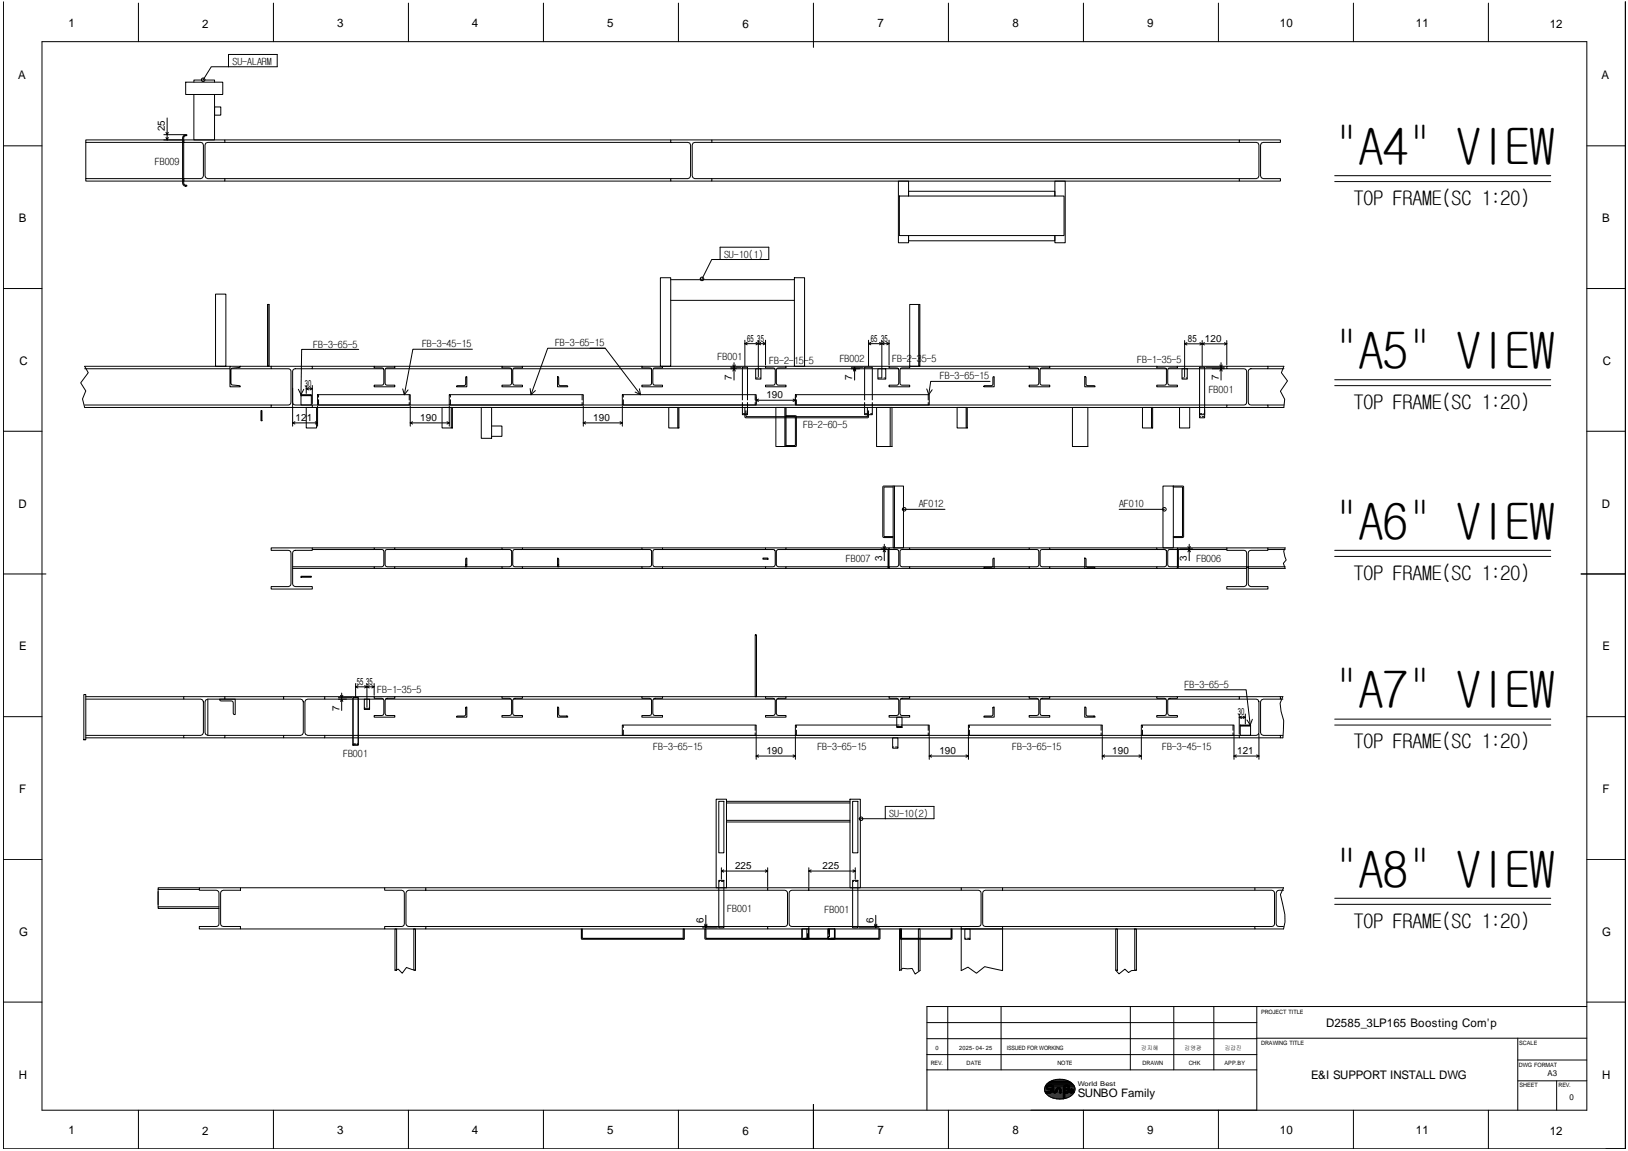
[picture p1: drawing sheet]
<svg xmlns="http://www.w3.org/2000/svg" width="420mm" height="297mm" viewBox="0 0 420 297" stroke-linecap="round" stroke-linejoin="round" font-family="sans-serif">
<g fill="none" stroke="#000" stroke-width=".26">
<path d="M.9 .5v296h418.6v-296M10.8 10.8h398.7v275.7h-398.7zM35.7 .8v10M59 17.2h-4.5l-2 3.4M59 14.1h12.5v3.1h-12.5zM70.6 .8v10M105.4 .8v10M140.2 .8v10M175.1 .8v10M209.9 .8v11.4M244.8 .8v10M279.6 .8v10"/>
<path d="M314.5 .8v10M349.3 .8v10M384.1 .8v10M.9 37.6h9.9M22.1 36.7v9.4h25.3M42.3 36.1h4.8M42.3 34.8h5.6M42.8 35.5l.3 .6M42.8 34.2l.3 .6 .3-.6M43.1 30.4v5.7M43.4 35.5l-.3 .6M47.2 35.2l.3-.3 .7-.1v.2l-.7 .2-.1 .4v11.6l.1 .4 .7 .2v.2a.86 .86 0 0 1-1.1-.8z"/>
<path d="M47.4 36.1h-25.3v.6h25.3M47.4 36.1h10.6v.6h-4.4l-.5 .2-.2 .5v8l.2 .5 .5 .2h4.4v.6h-10.6v-.6h4.4l.5-.2 .2-.5v-8l-.2-.5-.5-.2h-4.4zM47.9 21.2h9.6v3.2h-9.6zM50 24.4v11.7h5.4v-11.7M50 21.2v-.5h5.4v.5M55.4 27.6h1.6v2.1h-1.6zM58 36.1h115.1M58 36.7h115.1M173.1 36.1h10.6v.6h-4.4l-.4 .2-.3 .5v8l.3 .5 .4 .2h4.4v.6h-10.6v-.6h4.4l.5-.2 .2-.5v-8l-.2-.5-.5-.2h-4.4zM183.7 36.1h136.1M183.7 36.7h136.1M319.8 36.1h10.7v.6h-4.4l-.6 .2-.2 .5v8l.2 .5 .6 .2h4.4v.6h-10.7v-.6h4.4l.5-.2 .2-.5v-8l-.2-.5-.5-.2h-4.4z"/>
<path d="M409.5 37.6h10M22.1 46.1v.6h25.3M58 46.1h115.1M58 46.7h115.1M183.7 46.1h136.1M183.7 46.7h136.1M231.9 46.7h2.6v3.9v-1.2h37.7v1.2v-3.9h2.7v16h-2.7v-1.9v1.3h-37.7v-1.3v1.9h-2.6zM232.1 50.6h42.5v10.2h-42.5zM344.5 45.3h55.7M344.5 46.9h55.7M.9 74.5h9.9M55.6 75.9h2.7v18.6h-2.7z"/>
<path d="M69.1 78.6v15.9M69.1 78.6h.4v15.9h-.4zM170.4 71.7h2.7v22.8h-2.7zM173.1 72.2h31.9M173.1 77.5h31.9M185.8 67h-2.1l-2.5 5M185.8 63.8h12.6v3.2h-12.6zM205 71.7h2.6v22.8h-2.6zM237.1 78.6h-2.3v15.9h2.3M237.1 78.6h.3v15.9h-.3zM409.5 74.5h10M21.8 95.2h37.6"/>
<path d="M59.4 94.5h2.6l-.2 .3-2 .2-.2 .4 .1 3.7 .3 .3 1.8 .1 .2 .3h-2.6zM59.4 94.5h-37.6l1 1.7-2 2.6 1.3 2.1-.8 2.1 .5 2.2h48.2M59.7 95.2h10.3M62 94.5h8M70 94.5h10.6v.7h-4.4l-.6 .3-.1 .3 .1 8.4 .6 .3h4.4v.7h-10.6v-.7h4.4l.6-.3 .1-.4-.1-8.3-.6-.3h-4.4zM79 99.5v2M80.6 99.5v4.7M80.6 95.2h18.3M80.6 94.5h16M92.6 90.2h-14.7l-.2 11.7M96.6 94.5h5.3v.5h-2.2l-.3 .5v3.6l.5 .3h2v.4h-5.3v-.4h2.2l.3-.5-.1-3.7-.4-.2h-2zM99.5 95.2h32.4"/>
<path d="M101.9 94.5h27.6M117.9 99.6l2.2-.2 .1-2 .3-.2v2.6h-2.7zM121.9 90.1h-15.3l-2.2 11.8M129.5 94.5h5.3v.5h-2.2l-.3 .5 .1 3.6 .5 .3h1.9v.4h-5.3v-.4h2.2l.3-.5v-3.7l-.5-.2h-2zM132.5 95.2h35.5M134.8 94.5h30.8M143.9 97.2l.3 .2 .1 2 2 .1 .2 .3h-2.6zM152.2 89.9h4l9.1 12M156.2 89.9h-14.8l-4.4 12M165.6 94.5h5.4v.5h-2.3l-.2 .5 .1 3.6 .4 .3h2v.4h-5.4v-.4h2.3l.2-.5v-3.7l-.5-.2h-2zM168.6 95.2h31.3M171 94.5h26.6"/>
<path d="M188.6 94.8h2.7M189.1 94.2l.3 .6 .4-.6M189.1 95.8l.3-.6 .4 .6M189.4 93.6v4.5M192.2 88.7h5.4M192.2 87.8v6.6M192.2 88.7l.6 .3M192.8 88.3l-.6 .4M195 95.2h1.4v2.6h-1.4zM195.1 88.3l.6 .4M195.7 87.8v9.4M195.7 88.7l.6 .3"/>
<path d="M195.7 88.7l-.6 .3M196.3 88.3l-.6 .4M197 88.3l.6 .4M197.6 94.5h5.3v.5h-2.2l-.3 .5v3.6l.5 .3h2v.4h-5.3v-.4h2.2l.3-.5-.1-3.7-.5-.2h-1.9zM197.6 87.8v6.4M197.6 88.7l-.6 .3M200.5 95.2h31.3M202.9 94.5h26.5M219.7 94.8h3.1M220.3 95.8l.3-.6 .3 .6M220.6 94.8l-.3 .6M220.6 94.8l.3 .6"/>
<path d="M220.6 94.8v3.3M224.2 88.7h5.2M224.2 87.8v6.6M224.2 88.7l.5 .3M224.7 88.3l-.5 .4M226.6 95.2h2v2.6h-2zM227 88.3l.6 .4M227.6 87.8v9.7M227.6 88.7l.6 .3M227.6 88.7l-.6 .3M228.2 88.3l-.6 .4M228.9 88.3l.5 .4"/>
<path d="M229.4 94.5h5.4v.5h-2.3l-.2 .5v3.6l.5 .3h2v.4h-5.4v-.4h2.3l.2-.5v-3.7l-.5-.2h-2zM229.4 87.8v6.4M229.4 88.7l-.5 .3M232.4 95.2h35.6M234.8 94.5h30.8M254 99.6l2.2-.2v-2l.4-.2v2.6h-2.7zM255.5 98.4h-15.3l-.5 3.5M265.6 94.5h5.3v.5h-2.2l-.3 .5 .1 3.6 .4 .3h2v.4h-5.3v-.4h2.2l.3-.5-.1-3.7-.5-.2h-1.9zM268.5 95.2h32.4M270.9 94.5h27.6M279.9 97.2l.4 .2 .1 2 2 .1 .2 .3h-2.7zM298.5 94.5h5.4v.5h-2.3l-.2 .5 .1 3.6 .4 .3h2v.4h-5.4v-.4h2.3l.2-.5v-3.7l-.5-.2h-2z"/>
<path d="M301.5 95.2h15.1M303.9 94.5h12.7M305.1 95.2h1.3v2.6h-1.3zM305.7 88.7h10.9M305.7 87.9v9.3M305.7 88.7l.6 .3M306.3 88.4l-.6 .3M309.6 94.8h1.3v12.2h-1.3zM309.7 88.4l1.2 .6M310.3 87.9v6.5M310.9 88.4l-1.2 .6M311.2 94.8h4.8"/>
<path d="M314.8 94.2l.3 .6 .3-.6M314.8 95.8l.3-.6 .3 .6M315.1 93.6v4.5M316 88.4l.6 .3M316.6 94.5h10.6v.7h-4.4l-.6 .3v.3v8.4l.6 .3h4.4v.7h-10.6v-.7h4.5l.5-.3 .1-.4-.1-8.3-.5-.3h-4.5zM316.6 87.9v6.3M316.6 88.7l-.6 .3M327.2 94.5h4.1l-.6 1.7 1.6 2.1-1.8 2.7 1.1 2-.3 2.2h-4.1M327.2 95.2h4.1M344.5 98h55.7M344.5 99.5h55.7M.9 111.3h9.9"/>
<path d="M21.8 104.5h48.2M67.4 106h.2v2.6h-.2zM75.5 100.2v9.8M75.5 109.1l.6 .3M75.5 109.1h6.5M76.1 108.8l-.6 .3M77 100.5l.7 1.4M77.7 102.1h2.6v-.2h-2.6v2.6h2.6v-2.4M78.4 100.5l-.7 1.4M79 105.2h2.7v5.2h-2.7zM79 100.3l.6 .3M79 100.3h1.6"/>
<path d="M79.6 100l-.6 .3M80 100l.6 .3M80.6 100.3l-.6 .3M80.6 104.5h236M80.6 105.2h236M81.4 108.8l.6 .3M82 101.9h23.9v2.6h-23.9zM82 104.8v5.2M82 109.1l-.6 .3M103.9 100.4l.5 1.5M105.3 100.6l-.9 1.3M105.9 109.1h10.1"/>
<path d="M105.9 104.8v5.2M105.9 109.1l.6 .3M106.5 108.8l-.6 .3M115.4 108.8l.6 .3M116 101.9h34.5v2.6h-34.5zM116 104.8v5.2M116 109.1l-.6 .3M116.5 105.2h-2.4v5.2h2.4M116.5 105.2h.3v5.2h-.3zM124.2 105.2h2.7v7.9h-2.7zM126.9 109.9h2.6v2.7h-2.6M136.8 100.3l.2 1.6"/>
<path d="M138.2 100.8l-1.2 1.1M150.5 109.1h10.1M150.5 104.8v5.2M150.5 109.1l.6 .3M151.1 108.8l-.6 .3M160 108.8l.6 .3M160.6 101.9h34.6v2.6h-34.6zM160.6 104.8v5.2M160.6 109.1l-.6 .3M163.9 101.2l1.4 .7M165 100.3l.3 1.6M174.9 105.2h-2.3v5.2h2.3"/>
<path d="M174.9 105.2h.3v5.2h-.3zM191.6 104.5v2.5h1.3v-2.5M191.6 101.9v-7.1h1.3v7.1M192.2 107v.6l.2 .2h31.5l.3-.2v-.6M192.5 107v.5h31.4v-.5M195.2 102.4v1.8M195.2 103.3l.5 .3M195.2 103.3h10.1M195.7 103l-.5 .3M202.6 105.2h-2.4v10h2.4M202.6 105.2h.3v10h-.3zM202.9 107.5l2.4 .2v7.2l-2.4 .1"/>
<path d="M202.9 107.3h2.4l.2 .2v7.7h-2.6M204.7 103l.6 .3M205.3 101.9h34.5v2.6h-34.5zM205.3 102.4v1.8M205.3 103.3l-.6 .3M223.1 104.5v2.5h2v-2.5M223.1 101.9v-7.1h2v7.1M229.7 105.2h-3.5v10h3.5M229.7 105.2h.5v10h-.5zM239.2 100.4l.5 1.5M240.6 100.6l-.9 1.3M249.3 105.2h-2.3v5.2h2.3"/>
<path d="M249.3 105.2h.3v5.2h-.3zM276.8 105.2h4v10h-4zM297.2 105.2h-2.3v5.2h2.3M297.2 105.2h.3v5.2h-.3zM304.4 105.2h2.6v5.2h-2.6zM309.6 107v.8h1.3v-.8M327.2 104.5h4.1M409.5 111.3h10M227.9 125.5l2.9-.1v16h-.3v-2.7h-2.4l-.3-.2zM228.2 125.7h2.3v12.8l-2.4-.2zM230.8 125.4h2.4v16h-2.4M233.3 131.4h10.6"/>
<path d="M288.8 131.4h11.7M300.1 125.4h2.7v16h-2.7zM302.8 125.7h2.4v12.7l-2.4 .1M302.8 125.4h2.5l.2 .2v12.9l-.2 .2h-2.5M.9 148.1h11M70 141.4h10.6v.6h-4.4l-.6 .4-.1 .3 .1 8.3 .6 .4h4.4v.6h-10.6v-.6h4.4l.6-.4 .1-.3-.1-8.3-.6-.4h-4.4zM75.5 146.7h21.1M75.5 146.3h21.1M77.7 148.7h2.6v.3h-2.6zM80.6 141.8h16M80.6 141.4h16M96.6 141.4h5.3v.4l-2.2 .1-.3 .4v3.7l.5 .3h2v.4h-5.3v-.4h2l.5-.5-.1-3.7-.4-.3h-2z"/>
<path d="M101.9 141.8h27.6M101.9 141.4h27.6M101.9 146.7h27.6M101.9 146.3h27.6M120.2 145.7v-1.4l.2-.3 .1 1.7M120.2 145.7h.3v.6h-.4zM129.5 141.4h5.3v.4l-2.2 .1-.3 .4 .1 3.7 .5 .3h1.9v.4h-5.3v-.4h2l.5-.3v-.2v-3.7l-.5-.3h-2zM134.8 141.8h30.8M134.8 141.4h30.8M134.8 146.7h30.8M134.8 146.3h30.8M143.9 145.7v-1.7l.3 .3v1.4"/>
<path d="M143.9 145.7h.3l.1 .6h-.4zM165.6 141.4h5.4v.4l-2.3 .1-.2 .4 .1 3.7 .4 .3h2v.4h-5.4v-.4h2l.5-.3v-.2v-3.7l-.5-.3h-2zM171 141.8h26.6M171 141.4h26.6M171 146.7h26.6M171 146.3h26.6M196.9 144h1.3v.3h-1.3zM197.6 141.4h5.3v.4l-2.2 .1-.3 .4v3.7l.5 .3h2v.4h-5.3v-.4h1.9l.3-.1 .3-.4-.1-3.7-.5-.3h-1.9zM202.9 141.8h26.5M202.9 141.4h26.5M202.9 146.7h26.5M202.9 146.3h26.5"/>
<path d="M227.4 141.6h1.5M227.9 141.1l.3 .5 .4-.5M227.9 142.4l.3-.6 .4 .6M228.2 140.5v4.2M229.2 141.6h.2v4.8h-.2zM229.4 141.4h5.4v.4l-2.3 .1-.2 .4v3.7l.5 .3h2v.4h-5.4v-.4h2l.5-.5v-3.7l-.5-.3h-2zM234.8 141.8h30.8M234.8 141.4h30.8M234.8 146.7h30.8M234.8 146.3h30.8M254 146.4l2.2-.1v-2l.4-.3v2.7h-2.7zM265.6 141.4h5.3v.4l-2.2 .1-.3 .4 .1 3.7 .4 .3h2v.4h-5.3v-.4h1.9l.3-.1 .3-.4-.1-3.7-.5-.3h-1.9z"/>
<path d="M270.9 141.8h27.6M270.9 141.4h27.6M270.9 146.7h27.6M270.9 146.3h27.6M279.9 144l.4 .3 .1 2 2 .1 .2 .3h-2.7zM298.5 141.4h5.4v.4l-2.3 .1-.2 .4 .1 3.7 .4 .3h2v.4h-5.4v-.4h2l.5-.3v-.2v-3.7l-.5-.3h-2zM303.9 141.6h.2v4.8h-.2zM303.9 141.8h12.7M303.9 141.4h12.7M303.9 146.7h17.8M303.9 146.3h17.8M304.5 141.6h3.3"/>
<path d="M306.6 141.1l.3 .5 .3-.5M306.6 142.4l.3-.6 .3 .6M306.9 140.5v4.2M321.7 146.3v-3.6l-.3-.6-4.8-.1v-.6h10.6v.6h-4.4l-.6 .4v.3v8.3l.6 .4h4.4v.6h-10.6v-.6h4.5l.5-.4 .1-4.7h.5M322.2 146.3h9.5M327.2 141.4h4.5l-.4 .8 .6 2.3-.7 .9 .5 1.3h-9.5M327.2 141.8h4.5M344.5 142h55.7M344.5 143.6h55.7M408.1 148.1h11.4M21.6 179.2h.5v11.7h-.5zM22.1 179.8h25.3"/>
<path d="M47.4 179.8h10.6v.6h-4.4l-.5 .2-.2 .5v8l.2 .5 .5 .2h4.4v.6h-10.6v-.6h4.4l.5-.2 .2-.5v-8l-.2-.5-.5-.2h-4.4zM58 179.8h15.2M73.2 179.8h10.6v.6h-4.4l-.5 .2-.2 .5v8l.2 .5 .5 .2h4.4v.6h-10.6v-.6h4.4l.5-.2 .2-.5v-8l-.2-.5-.5-.2h-4.4zM83.8 179.8h12.8M87.9 179.5l.3 .5 .3-.5M88.2 178.9v4.4M91.8 177.2h4.8M91.8 176.4v3.3M91.8 177.2l.6 .3M92.4 177l-.6 .2M94.1 177l1.2 .5M94.7 176.4v6.1"/>
<path d="M95.3 177l-1.2 .5M96 177l.6 .2M96.6 179.8h5.3v.4h-2l-.4 .2-.1 .3 .1 3.8 2.4 .2v.4h-5.3v-.4h2l.3-.2 .2-.4v-3.4l-.2-.3-.3-.2h-2zM96.6 176.4v3.1M96.6 177.2l-.6 .3M101.9 179.8h27.6M129.5 179.8h5.3v.4h-1.9l-.4 .2-.2 .3v3.4l.2 .4 2.3 .2v.4h-5.3v-.4h2l.4-.2 .1-.4v-3.4l-.1-.3-.4-.2h-2zM134.8 179.8h30.8M165.6 179.8h5.4v.4h-2l-.3 .2-.2 .3v3.4l.2 .4 2.3 .2v.4h-5.4v-.4h2l.4-.2 .1-.4-.1-3.7-.4-.2h-2zM171 179.8h26.6M194.9 163.8h.3v16h-.3zM197.6 179.8h5.3v.4h-2l-.4 .2-.1 .3v3.4l.1 .4 2.4 .2v.4h-5.3v-.4h1.9l.4-.2 .2-.4v-3.4l-.2-.3-.4-.2h-1.9z"/>
<path d="M202.9 179.8h26.5M229.4 179.8h5.4v.4h-2l-.4 .2-.1 .3 .1 3.8 2.4 .2v.4h-5.4v-.4h2l.4-.2 .1-.4v-3.4l-.1-.3-.4-.2h-2zM234.8 179.8h30.8M265.6 179.8h5.3v.4h-2l-.3 .2-.2 .3 .2 3.8 2.3 .2v.4h-5.3v-.4h1.9l.4-.2 .2-.4v-3.4l-.2-.3-.4-.2h-1.9zM270.9 179.8h27.6M298.5 179.8h5.4v.4h-2l-.4 .2-.1 .3v3.4l.1 .4 2.4 .2v.4h-5.4v-.4h2l.4-.2 .1-.4-.1-3.7-.4-.2h-2zM303.9 179.8h15.9M305.8 178h15.8l1.1 9.1M319.8 179.8h10.7v.6h-4.4l-.6 .2-.2 .5v8l.2 .5 .6 .2h4.4v.6h-10.7v-.6h4.4l.5-.2 .2-.5v-8l-.2-.5-.5-.2h-4.4zM330.5 179.8h.6l-.7 1.7 .2 2.1 .7 2.4-.2 4.4h-.6M.9 185h9.9M22.1 180.4h25.3"/>
<path d="M22.1 189.8h25.3M22.1 190.4h25.3M53.6 180.4v9.4M56.7 180.4h4v4l-.4-.1-.1-.2-.1-3.1-3.1-.1zM58 180.4h15.2M58 189.8h15.2M58 190.4h15.2M83.8 180.4h15.1M83.8 189.8h236M83.8 190.4h236M87.3 180h3.5M87.9 181l.3-.6 .3 .6"/>
<path d="M91.1 180h1.4v12.3h-1.4zM94 182.8v-2.4h1.4v2.7h-1.4v-.3h1.4M99.5 180.4h32.4M120.2 182.5h.3v2.6h-2.7l.3-.3 2-.1zM132.5 180.4h35.5M143.9 182.5l.3 .2 .1 2 2 .1 .2 .3h-2.6zM160.6 187.1h34.6v2.7h-34.6zM168.6 180.4h31.3M195.2 190.1v5.9M195.2 195.1h10.1M195.2 195.1l.5 .3M195.7 194.8l-.5 .3"/>
<path d="M200.5 180.4h31.3M204.7 194.8l.6 .3M205.3 190.1v5.9M205.3 195.1l-.6 .3M230.4 190.4h1.3v2.7h-1.3zM231.4 187.5v-2.4h1.4v2.4M231.4 187.5h1.4v.2h-1.4zM231.4 187.1h-26.1v2.7h34.5v-2.7h-7M232.4 180.4h35.6M239.8 195.1h10.1M239.8 190.1v5.9M239.8 195.1l.6 .3"/>
<path d="M240.4 194.8l-.6 .3M249.3 194.8l.6 .3M249.9 187.1h34.6v2.7h-34.6zM249.9 190.1v5.9M249.9 195.1l-.6 .3M254 184.8l2.2-.1v-2l.4-.2v2.6h-2.7zM268.6 180.4h32.3M279.9 182.5l.4 .2 .1 2 2 .1 .2 .3h-2.7zM284.5 195.1h10.1M284.5 190.1v5.9M284.5 195.1l.6 .3M285.1 194.8l-.6 .3"/>
<path d="M294 194.8l.6 .3M294.6 187.1h23.9v2.7h-23.9zM294.6 190.1v5.9M294.6 195.1l-.6 .3M301.5 180.4h18.3M318.5 190.1v5.9M318.5 195.1l.6 .3M318.5 195.1h6.4M319.1 194.8l-.6 .3M319.8 184.3v5.1M319.8 185.1l.6 .3M319.8 185.1h1.6"/>
<path d="M320.1 187.4v2.4h2.6v-2.4M320.1 187.1h2.6v.3h-2.6zM320.4 184.8l-.6 .3M320.8 184.8l.6 .3M321.4 184.3v2.5M321.4 185.1l-.6 .3M321.8 185.8l.9 1.3M323.2 185.6l-.5 1.5M324.3 194.8l.6 .3M324.9 189.4v6.6M324.9 195.1l-.6 .3M330.5 180.4h.6"/>
<path d="M330.5 189.8h.6M344.5 185.6h55.7M344.5 187.1h55.7M409.5 185h10M184.8 206.2h2.7v22.9h-2.7zM185.5 206.8h1.3v13.3h-1.3zM187.5 207.2h31.9M187.5 211.7h31.9M187.5 206.8h31.9M187.5 212.1h31.9M219.4 206.2h2.6v22.9h-2.6zM220 206.8h1.4v13.3h-1.4z"/>
<path d="M222.2 211.3h18.8v-3.2h-12.5v3.2M.9 221.8h9.9M40.8 229.5v4.5M51.4 229.1h-10.6v.4h10.6M51.4 229.1h10.7v.6h-4.4l-.7 .4-.1 .4 .1 8.3 .7 .3h4.4v.6h-10.7v-.6h4.4l.6-.3 .1-.4-.1-8.3-.6-.4h-4.4zM56.5 234h-15.7v.4h15.7M62.1 229.1h37.2M62.1 239.7h37.2M99.3 229.1h10.6v.6h-4.4l-.6 .4-.1 .4 .1 8.3 .6 .3h4.4v.6h-10.6v-.6h4.4l.6-.3 .1-.4-.1-8.3-.6-.4h-4.4zM101.9 239.7h.5v10.7h-.5zM106.8 239.7h.4v10.7h-.4zM109.9 239.1h88.2"/>
<path d="M109.9 229.1h88.2M109.9 239.7h88.2M109.9 229.7h88.2M150 239.7h.3l.1 2.4h25.8l.1-2.4h.3v2.5l-.2 .2h-26.2l-.2-.2zM181.3 239.4h3.9M181.9 238.8l.3 .6M181.9 238.5l.3 .6 .3-.6M182.2 236.2v3.2M182.5 238.8l-.3 .6M185.5 227.2h1.3v12.2h-1.3zM186.2 223.9v3M186.2 224.8l.6 .3"/>
<path d="M186.2 224.8h11.9M186.8 224.5l-.6 .3M197.5 224.5l.6 .3M198.1 229.1h10.6v.6h-4.4l-.6 .4v.4v8.3l.6 .3h4.4v.6h-10.6v-.6h4.4l.4-.1 .3-.6v-8.3l-.7-.4h-4.4zM198.1 223.9v4.9M198.1 224.8l-.6 .3M208.7 239.7l.1 2.7M208.7 224.8h12M208.7 239.1h39.4M208.7 223.9v4.9M208.7 224.8l.6 .3M208.7 229.1h39.4"/>
<path d="M208.7 239.7h39.4M208.7 229.7h39.4M209.3 224.5l-.6 .3M215.3 239.7v2.4h-6.4l-.1-2.4h-1.9l.2 2.7h8.3l.1-2.7h-1.8l-.1 2.4M220 227.2h1.4v12.2h-1.4zM220.1 224.5l.6 .3M220.7 223.9v3M220.7 224.8l-.6 .3M221.7 239.4h5.2M225.7 238.8l.3 .6M225.7 238.5l.3 .6 .3-.6M226 236.2v3.2"/>
<path d="M226.3 238.8l-.3 .6M232.4 239.7h.3l.1 2.4h12.5l.1-2.4h.3v2.5l-.2 .2h-12.9l-.2-.2zM248.1 229.1h10.6v.6h-4.4l-.6 .4-.1 .4 .1 8.3 .6 .3h4.4v.6h-10.6v-.6h4.4l.6-.3 .1-.4-.1-8.3-.6-.4h-4.4zM248.1 239.7h10.6v10.8l-4.6-1-2.1 1.7-2.2-1.6-1.7 .9zM249 239.7h1.4v2.7h-1.4zM258.7 239.1h65.1M258.7 229.1h65.1M258.7 239.7h65.1M258.7 229.7h65.1M288 239.7h.4v10.7h-.4zM292.9 239.7h.4v10.7h-.4zM323.8 229.1h7.5l-.8 1.7 1.1 5.2v2l-.3 1.7h-7.5v-.6h4.5l.5-.3 .1-.4-.1-8.3-.5-.4h-4.5z"/>
<path d="M331.3 229.7l-1.6 .2-.3 .6v7.9l.3 .6 1.6 .1M344.5 231.8h55.7M344.5 233.4h55.7M409.5 221.8h10M.9 258.6h9.9M101.9 250.4l.9-.3 1 1.1 1.1-1.5 2.3 .7M206.9 242.1h-24.6l-.1-2.4h-.3v2.5l.2 .2h25M215.5 242.1h11.2l.1-2.4h.3v2.5l-.2 .2h-11.5M232.6 250.5v-10.8h-.4v10.8l.8-.6h2.4l.8 1.5 1.2-.9v-10.8h-.4v10.8M244.6 259.8v16.3M258.4 259.8v16.3M288 250.4l.8 .9 1.5-1.2 1 .9 .7-.5 1.3-.1"/>
<path d="M291.7 259.8v16.3M302.9 259.8v16.3M313.3 259.8v16.3M324.4 259.8v26.7M409.5 258.6h10M409.5 259.8h-170.3v26.7M239.2 276.1h85.2M239.2 272.2h85.2M239.2 268.1h85.2M239.2 263.9h85.2M270 279.9h7M270.3 279.6h6.4"/>
<path d="M270.6 279.4h5.9M270.9 279.1h5.2M271.4 278.9h4.2M272.3 278.6h2.4M324.4 267.9h85.1M391.7 267.9v18.6M391.7 273.6h17.8M391.7 278.9h17.8M401.7 278.9v7.6M35.7 286.5v10M70.6 286.5v10M105.4 286.5v10"/>
<path d="M140.2 286.5v10M175.1 286.5v10M209.9 285v11.5M244.8 286.5v10M269.6 281.1h.7M269.6 280.6h.4M269.7 281.6h1.6M269.7 280.4h.4M269.7 281.8l.2-.1-.1 .2M269.8 281.9l.2-.2-.2 .3M269.9 280.1h.5M270.1 282.3h4.3"/>
<path d="M270.1 281.7l-.3 .3M270.2 281.7l-.3 .3M270.3 281.7l-.3 .4M270.3 282.6h4.1M270.3 280.2l-.2 .2M270.3 280.7l-.2 .2M270.4 280.5l-.3 .3h-.5M270.4 280.8l-.3 .2 .3-.2M270.4 280.8l-.2 .3M270.4 281.7l-.3 .4M270.5 280.1l-.5 .4M270.5 280.9l-.2 .2"/>
<path d="M270.5 281.7l-.3 .4M270.5 280.1l-.5 .5M270.6 280.9l-.3 .2M270.6 281.7l-.4 .4M270.6 280.4l-.2 .1v.3l.7 .1M270.6 280.1a.57 .57 0 0 0-.6 .5 .57 .57 0 0 0 .6 .6h.5M270.6 280.4h.7M270.6 280.1h.7M270.6 280.1l-.6 .5M270.6 281.7l-.3 .4M270.6 280.1l-.6 .6 .7-.6M270.6 280.4l.4-.3-.3 .3"/>
<path d="M270.6 282.1l.4-.4-.3 .4M270.7 280.9l-.3 .3M270.7 281.7l-.4 .4M270.7 281.7l-.3 .4M270.8 280.1l-.8 .7M270.8 280.4l.3-.3-.3 .3M270.8 281.7l-.3 .4M270.8 280.1l-.3 .3M270.9 280.1l-.3 .3M270.9 281.7l-.3 .4M271 280.9l-.5 .3M271.1 280.9a.57 .57 0 0 1 .5 .6 .57 .57 0 0 1-.5 .6"/>
<path d="M271.1 281.2l.2 .3-.1 .2h-1.5M271.1 280.9l-.3 .3 .3-.3M271.1 281.7l-.3 .4M271.2 280.9l-.4 .3M271.2 280.1l-.3 .3M271.2 280.9l-.3 .3M271.3 281l-.3 .2M271.3 280.4l.3 .3M271.3 280.1l.4 .1 .2 .5M271.3 280.1l-.3 .3M271.3 281l-.2 .2M271.4 281l-.3 .2"/>
<path d="M271.4 280.1l-.3 .3M271.4 281.1l-.2 .2M271.5 280.1h3.4M271.5 280.1l-.4 .3M271.5 280.1l-.2 .3M271.5 281.2l-.2 .2M271.6 281.3l-.8 .8M271.6 281.7l-.4 .3M271.6 280.7v.7a.64 .64 0 0 0 .6 .6 .64 .64 0 0 0 .7-.6M271.6 281.6h.1M271.6 280.2l-.3 .2M271.6 281.3l.3-.3-1 1.1"/>
<path d="M271.6 281.4l.3-.3-.9 1zM271.6 281.6l.3-.4-.8 .9M271.6 281.6l-.5 .4M271.7 280.2l-.3 .3M271.7 280.2l-.2 .3M271.8 280.4l-.2 .2h-1.3M271.8 280.4h2.8M271.8 280.3l-.2 .3M271.9 280.4l-.3 .3M271.9 280.5l-.3 .3h-1.2M271.9 280.7l-.3 .3M271.9 280.7l.1 .9 .3 .1 .2-.3"/>
<path d="M271.9 280.8l-.7 .5h-1.6M271.9 280.8h.9M271.9 280.7l-.3 .4M271.9 280.8l-.6 .7M271.9 280.9l-.6 .7M271.9 281.5l-.2 .2M271.9 281.6l-.2 .2M272 281.6h.5M272 281.6l-.6 .3M272 281.6l-.2 .3 .3-.2M272.1 281.7l-.2 .2M272.2 281.7l-.3 .3"/>
<path d="M272.2 281.7l-.2 .3 .3-.3M272.5 281.3a.64 .64 0 0 1 .7-.6 .64 .64 0 0 1 .6 .6M272.5 281.3l.8-.6-.8 .6h-.6l-.2 .3M272.5 281.3v.1M272.6 283.5h1.8M272.9 281.3l.2-.3h.2l.2 .3M272.9 281.3v.1M272.9 281.3l-.8 .7M272.9 281.3l-.8 .8M272.9 281.4l-.7 .7M272.9 281.5l-.6 .6M272.9 280.7l-.3 .3"/>
<path d="M272.9 281.2l-.4 .3M273 280.7l-.4 .4h-.7M273 281l.3-.3-.8 .7M273.1 280.7l-.5 .5M273.2 280.7l-.7 .6M273.3 281l.3-.2-.2 .3M273.4 280.7l-.3 .3M273.5 280.7l-.3 .3M273.5 281.2l.2-.2-.2 .3M273.5 281.8l.3-.3-.3 .4h-.9M273.5 281.3v.8M273.6 280.8l-.3 .2"/>
<path d="M273.7 280.9l-.3 .2h-.5M273.7 280.9l-.2 .2M273.8 281.1l-.3 .2h-.6M273.8 281.3l-.3 .3h-.7l-.3 .4M273.8 281.3v.8M273.8 281.6l-.3 .3M273.8 281.7l-.3 .3M273.8 281.9v.1M273.8 281.2l-.3 .4M273.8 281.6l-.3 .4M273.8 281.8l-.2 .3M273.8 282v.1"/>
<path d="M274.4 281.1h-.6l-.3 .4M274.4 280.8h-.8l-.2 .3M274.4 281.3h-.6l-.3 .4M274.4 280.7v2.8M274.4 280.8l.8-.7-.8 .7M274.7 283.5h.1M274.8 280.7v.2h.7M274.8 281.2v.5M274.8 282.1v1.4M274.8 280.8h.8M274.8 281.3l-.4 .3h-.6M274.8 281.5l-.4 .4h-.6l-.2 .2"/>
<path d="M274.8 281.7l-.4 .4h-4.5l.3-.4M274.8 282.1h2.3M274.8 282.3h2.1M274.8 282.5l-.4 .3h-3.8M274.8 282.7l-.4 .4h-3.4M274.8 283l-.4 .3h-2.8M274.8 283.3h.6M274.8 281.2h.7M274.8 281.7h.7M274.8 282.7l-.4 .3M274.8 282.8l-.4 .3M274.8 282.9l-.4 .4"/>
<path d="M274.8 283.2l-.4 .3M274.8 283.3l-.2 .2M274.8 280.8l-.4 .3M274.8 280.9l-.4 .4M274.8 281.3l-.4 .3M274.8 281.4l-.4 .4M274.8 281.6l-.4 .3M274.8 282.1l.2-.4-.6 .6M274.8 282.1l-.4 .3M274.8 282.3l-.4 .3M274.8 282.4l-.4 .3M274.8 282.4l-.4 .4"/>
<path d="M274.8 283.1l-.4 .4M274.8 283.3l-.3 .2M274.9 280.1l-.4 .4M274.9 281.7l-.5 .5M275 280.1l-.6 .5h-2.5l-.3 .3M275 280.9l-.6 .5M275 280.9l-.6 .6M275.1 280.4l-.3 .3M275.1 280.1l-.6 .4-.1 .2M275.1 280.4h.4M275.1 280.1h.4M275.1 280.1l-.7 .6"/>
<path d="M275.1 280.9l-.3 .3M275.2 280.9l-.3 .3M275.3 280.1l-.9 .8M275.3 280.9l-.4 .3M275.3 280.9l-.3 .3M275.3 280.1l-.3 .3M275.3 280.4l.4-.3-.2 .3M275.4 280.1l-.3 .3M275.4 280.9l-.4 .3M275.4 281.7l-.5 .4 .3-.4-.8 .9M275.4 280.9l-.3 .3M275.5 280.4l.2 .3-.2 .2"/>
<path d="M275.5 281.2l.2 .3-.2 .2M275.5 280.1a.56 .56 0 0 1 .5 .3 .56 .56 0 0 1-.2 .7 .6 .6 0 0 1 .2 .6 .6 .6 0 0 1-.5 .4l.5-.6M275.5 280.1l-.4 .3M275.5 281.7l-.4 .4M275.5 280.1l-.3 .3M275.5 280.9l-.3 .3M275.5 281.7l-.3 .4M275.6 280.1l-.3 .3M275.6 280.1h1.6M275.7 281.3h-.9l-.4 .4M275.7 281.6h-.9l-.4 .3M275.7 280.8l.3-.3-.7 .7"/>
<path d="M275.8 280.2l-.3 .2M275.8 280.2l-.2 .3M275.9 281.1h.5l-1 1M275.9 281.9h-.1M275.9 280.3l-.2 .2M275.9 281.1l-.3 .2M275.9 281.1l-.2 .2M275.9 281.1l-.2 .3M276 283.1h-1.2l-.4 .3M276 280.4l-.3 .3M276 281.2l-.3 .3M276 281.7l-.3 .3"/>
<path d="M276 280.8l-.4 .5 .4-.5h1.5M276 280.5l-.6 .7M276 280.7l-.5 .5M276 281.3l-.3 .3M276 281.3l-.7 .8M276.1 281.3l-.8 .8M276.1 281.8l.7-.7-.9 .8M276.4 282.8h-1.6l-.4 .4M276.4 281.1l-.3 .4M276.6 281.1l-1.1 1M276.7 282.6h-1.9l-.4 .3M276.7 281.1l-.6 .6 .6-.6h.8"/>
<path d="M276.8 281.2l-.7 .7M276.9 281.2l-.7 .7M276.9 281.9h.4M276.9 281.3l-.6 .7M277 281.4l-.6 .6M277 281.8l-.3 .2M277 281.6h.4M277 281.5l-.6 .6M277 281.6l-.4 .5M277.2 280.2a4.9 4.9 0 0 0-7.4 0l-.2 .9 .2 .9M277.2 280.2a2.15 2.15 0 0 1-1.5 3 5.1 5.1 0 0 1-5.9-1.2M277.3 280.4l-1.4-.1-.2 .3h-.9l-.4 .4 .4-.3"/>
<path d="M277.4 280.6h-1.4l-.6 .6M277.5 281.3h-.5l-.7 .7M279.6 286.5v10M314.5 286.5v10M349.3 286.5v10M384.1 286.5v10"/>
<circle cx="52.4" cy="20.6" r=".46"/>
<circle cx="181.2" cy="72" r=".46"/>
<circle cx="233.3" cy="131.4" r=".47"/>
<circle cx="300.5" cy="131.4" r=".46"/>
<circle cx="222.2" cy="211.3" r=".47"/>
<circle cx="276.5" cy="281.6" r=".5"/>
</g>
<path d="M195 97.5h1.4M305.1 97.5h1.3M191.6 106.8h1.3M309.6 106.8h1.3M310.9 107.5h-1.3M91.1 192h1.4M231.4 187.1h1.4M231.7 192.8h-1.3M186.8 227.5h-1.3M221.4 227.5h-1.4M250.4 242.1h-1.4" fill="none" stroke="#000" stroke-width=".26" stroke-dasharray=".7 .3" stroke-linecap="butt"/>
<g fill="none" stroke="#000" stroke-width=".26" stroke-dasharray="1.4 .5" stroke-linecap="butt">
<path d="M82.2 104.5v-2.6M105.6 101.9v2.6M116.2 104.5v-2.6M150.2 101.9v2.6M160.9 104.5v-2.6M191.6 101.9v2.6M192.9 101.9v2.6M194.9 101.9v2.6M205.5 104.5v-2.6M223.1 101.9v2.6M225.1 101.9v2.6M239.6 101.9v2.6"/>
<path d="M160.9 189.8v-2.7M194.9 187.1v2.7M205.5 189.8v-2.7M239.6 187.1v2.7M250.2 189.8v-2.7M284.2 187.1v2.7M294.9 189.8v-2.7M318.2 187.1v2.7"/>
</g>
<path d="M226.6 97.5h2M223.1 106.8h2" fill="none" stroke="#000" stroke-width=".26" stroke-dasharray="1.1 .4" stroke-linecap="butt"/>
<path d="M309.6 107v-1.8h1.3v1.8" fill="none" stroke="#000" stroke-width=".26" stroke-dasharray="2.8 .9" stroke-linecap="butt"/>
<path d="M192.2 107v-1.8h.3v1.8M223.9 107v-1.8h.3v1.8" fill="none" stroke="#000" stroke-width=".26" stroke-dasharray="2.2 .7" stroke-linecap="butt"/>
<path d="M207.1 239.7v2.4h1.8" fill="none" stroke="#000" stroke-width=".26" stroke-dasharray="2.3 .8" stroke-linecap="butt"/>
<path d="M213.8 239.7l-.1 2.7" fill="none" stroke="#000" stroke-width=".26" stroke-dasharray="1.5 .5" stroke-linecap="butt"/>
<path d="M214.1 239.7v2.4h1.4" fill="none" stroke="#000" stroke-width=".26" stroke-dasharray="2.1 .7" stroke-linecap="butt"/>
<path d="M215.4 242.4h-1.5l-.1-2.7h.3" fill="none" stroke="#000" stroke-width=".26" stroke-dasharray="2.4 .8" stroke-linecap="butt"/>
<path d="M206.9 242.1h1.3v-2.4h.3l-.1 2.7h-1.3" fill="none" stroke="#000" stroke-width=".26" stroke-dasharray="3.8 1.3" stroke-linecap="butt"/>
<g font-size="13">
<text x="344.4" y="42.3">&quot;A4&quot; VIEW</text>
<text x="344.4" y="95">&quot;A5&quot; VIEW</text>
<text x="344.4" y="139">&quot;A6&quot; VIEW</text>
<text x="344.4" y="182.6">&quot;A7&quot; VIEW</text>
<text x="344.4" y="228.8">&quot;A8&quot; VIEW</text>
</g>
<g font-size="5.2">
<text x="349.4" y="52.9">TOP FRAME(SC 1:20)</text>
<text x="349.4" y="105.5">TOP FRAME(SC 1:20)</text>
<text x="349.4" y="149.6">TOP FRAME(SC 1:20)</text>
<text x="349.4" y="193.1">TOP FRAME(SC 1:20)</text>
<text x="349.4" y="239.4">TOP FRAME(SC 1:20)</text>
</g>
<g font-size="3">
<text x="17.7" y="7.1">1</text>
<text x="52.2" y="7.1">2</text>
<text x="87" y="7">3</text>
<text x="121.8" y="7.1">4</text>
<text x="156.7" y="7">5</text>
<text x="191.6" y="7.1">6</text>
<text x="226.4" y="7.1">7</text>
<text x="261.3" y="7.1">8</text>
<text x="296.1" y="7">9</text>
<text x="330.3" y="7.1">10</text>
<text x="365.4" y="7.1">11</text>
<text x="400" y="7.1">12</text>
<text x="4.7" y="20.5">A</text>
<text x="413.3" y="20.5">A</text>
<text x="4.8" y="57.4">B</text>
<text x="413.5" y="57.4">B</text>
<text x="5" y="94.2">C</text>
<text x="413.6" y="94.2">C</text>
<text x="4.7" y="131">D</text>
<text x="413.4" y="131">D</text>
<text x="5" y="167.9">E</text>
<text x="413.6" y="167.9">E</text>
<text x="5" y="204.7">F</text>
<text x="413.6" y="204.7">F</text>
<text x="4.9" y="241.5">G</text>
<text x="413.5" y="241.5">G</text>
<text x="342.2" y="264.9">D2585_3LP165 Boosting Com'p</text>
<text x="4.8" y="278.3">H</text>
<text x="338.4" y="278.5">E&amp;I SUPPORT INSTALL DWG</text>
<text x="413.5" y="278.3">H</text>
<text x="278.1" y="283.1">SUNBO Family</text>
<text x="17.7" y="292.8">1</text>
<text x="52.2" y="292.8">2</text>
<text x="87" y="292.7">3</text>
<text x="121.8" y="292.8">4</text>
<text x="156.7" y="292.7">5</text>
<text x="191.6" y="292.8">6</text>
<text x="226.4" y="292.8">7</text>
<text x="261.3" y="292.8">8</text>
<text x="296.1" y="292.7">9</text>
<text x="330.3" y="292.8">10</text>
<text x="365.4" y="292.8">11</text>
<text x="400" y="292.8">12</text>
</g>
<g font-size="2.6">
<text x="60" y="16.8">SU-ALARM</text>
<text x="42.5" y="33.9" transform="rotate(-90 42.5 33.9)">25</text>
<text x="40" y="42.7">FB009</text>
<text x="186.9" y="66.5">SU-10(1)</text>
<text x="80.9" y="89.7">FB-3-65-5</text>
<text x="108.9" y="89.7">FB-3-45-15</text>
<text x="143.3" y="89.4">FB-3-65-15</text>
<text x="192.8" y="88.2">65</text>
<text x="195.5" y="88.2">35</text>
<text x="224.7" y="88.2">65</text>
<text x="227.4" y="88.2">35</text>
<text x="306.5" y="88.2">85</text>
<text x="311" y="88.2">120</text>
<text x="185.2" y="92.9">FB001</text>
<text x="198.5" y="93.9">FB-2-15-5</text>
<text x="216.7" y="93.5">FB002</text>
<text x="230.3" y="93.4">FB-2-35-5</text>
<text x="293.5" y="93.7">FB-1-35-5</text>
<text x="78.7" y="99.8">30</text>
<text x="188.9" y="98.1" transform="rotate(-90 188.9 98.1)">7</text>
<text x="220" y="98.1" transform="rotate(-90 220 98.1)">7</text>
<text x="242.6" y="97.9">FB-3-65-15</text>
<text x="312" y="101.3">FB001</text>
<text x="314.6" y="98.1" transform="rotate(-90 314.6 98.1)">7</text>
<text x="197.8" y="102.8">190</text>
<text x="76.3" y="108.7">121</text>
<text x="108.5" y="108.7">190</text>
<text x="153.1" y="108.7">190</text>
<text x="207.3" y="110.6">FB-2-60-5</text>
<text x="237.1" y="130.9">AF012</text>
<text x="288.8" y="130.9">AF010</text>
<text x="218.3" y="144.9">FB007</text>
<text x="227.7" y="144.7" transform="rotate(-90 227.7 144.7)">3</text>
<text x="306.3" y="144.7" transform="rotate(-90 306.3 144.7)">3</text>
<text x="308.8" y="145.2">FB006</text>
<text x="92.1" y="176.7">55</text>
<text x="94.5" y="176.7">35</text>
<text x="97.4" y="178.9">FB-1-35-5</text>
<text x="305.7" y="177.5">FB-3-65-5</text>
<text x="87.6" y="183.4" transform="rotate(-90 87.6 183.4)">7</text>
<text x="319.4" y="184.6">30</text>
<text x="88.6" y="195.4">FB001</text>
<text x="168.6" y="193.5">FB-3-65-15</text>
<text x="197.8" y="194.6">190</text>
<text x="210.9" y="193.5">FB-3-65-15</text>
<text x="242.4" y="194.6">190</text>
<text x="261.2" y="193.5">FB-3-65-15</text>
<text x="287.1" y="194.6">190</text>
<text x="299.9" y="193.5">FB-3-45-15</text>
<text x="319.3" y="194.6">121</text>
<text x="229.5" y="210.8">SU-10(2)</text>
<text x="189.7" y="224.3">225</text>
<text x="212.3" y="224.3">225</text>
<text x="181.6" y="238.2" transform="rotate(-90 181.6 238.2)">6</text>
<text x="187.7" y="235.4">FB001</text>
<text x="212.8" y="235.7">FB001</text>
<text x="225.5" y="238.2" transform="rotate(-90 225.5 238.2)">6</text>
</g>
<g font-size="2.1">
<text x="399.4" y="277.7">A3</text>
<text x="405.1" y="283.8">0</text>
</g>
<text font-size="1.7" x="278.1" y="280.3">World Best</text>
<g font-size="1.5">
<text x="325.5" y="261.6">PROJECT TITLE</text>
<text x="325.5" y="269.7">DRAWING TITLE</text>
<text x="392.1" y="269.7">SCALE</text>
<text x="240.2" y="274.8">REV.</text>
<text x="241.5" y="270.8">0</text>
<text x="247.6" y="270.8">2025- 04- 25</text>
<text x="249.5" y="274.8">DATE</text>
<text x="259.8" y="270.8">ISSUED FOR WORKING</text>
<text x="272.9" y="274.8">NOTE</text>
<text x="294.6" y="270.8">강지혜</text>
<text x="294.9" y="274.8">DRAWN</text>
<text x="305.7" y="270.8">김영광</text>
<text x="306.8" y="274.8">CHK</text>
<text x="316.1" y="274.8">APP.BY</text>
<text x="316.1" y="270.8">김갑진</text>
<text x="392" y="275.5">DWG FORMAT</text>
<text x="392.2" y="280.5">SHEET</text>
<text x="402.3" y="280.5">REV.</text>
</g>
</svg>
